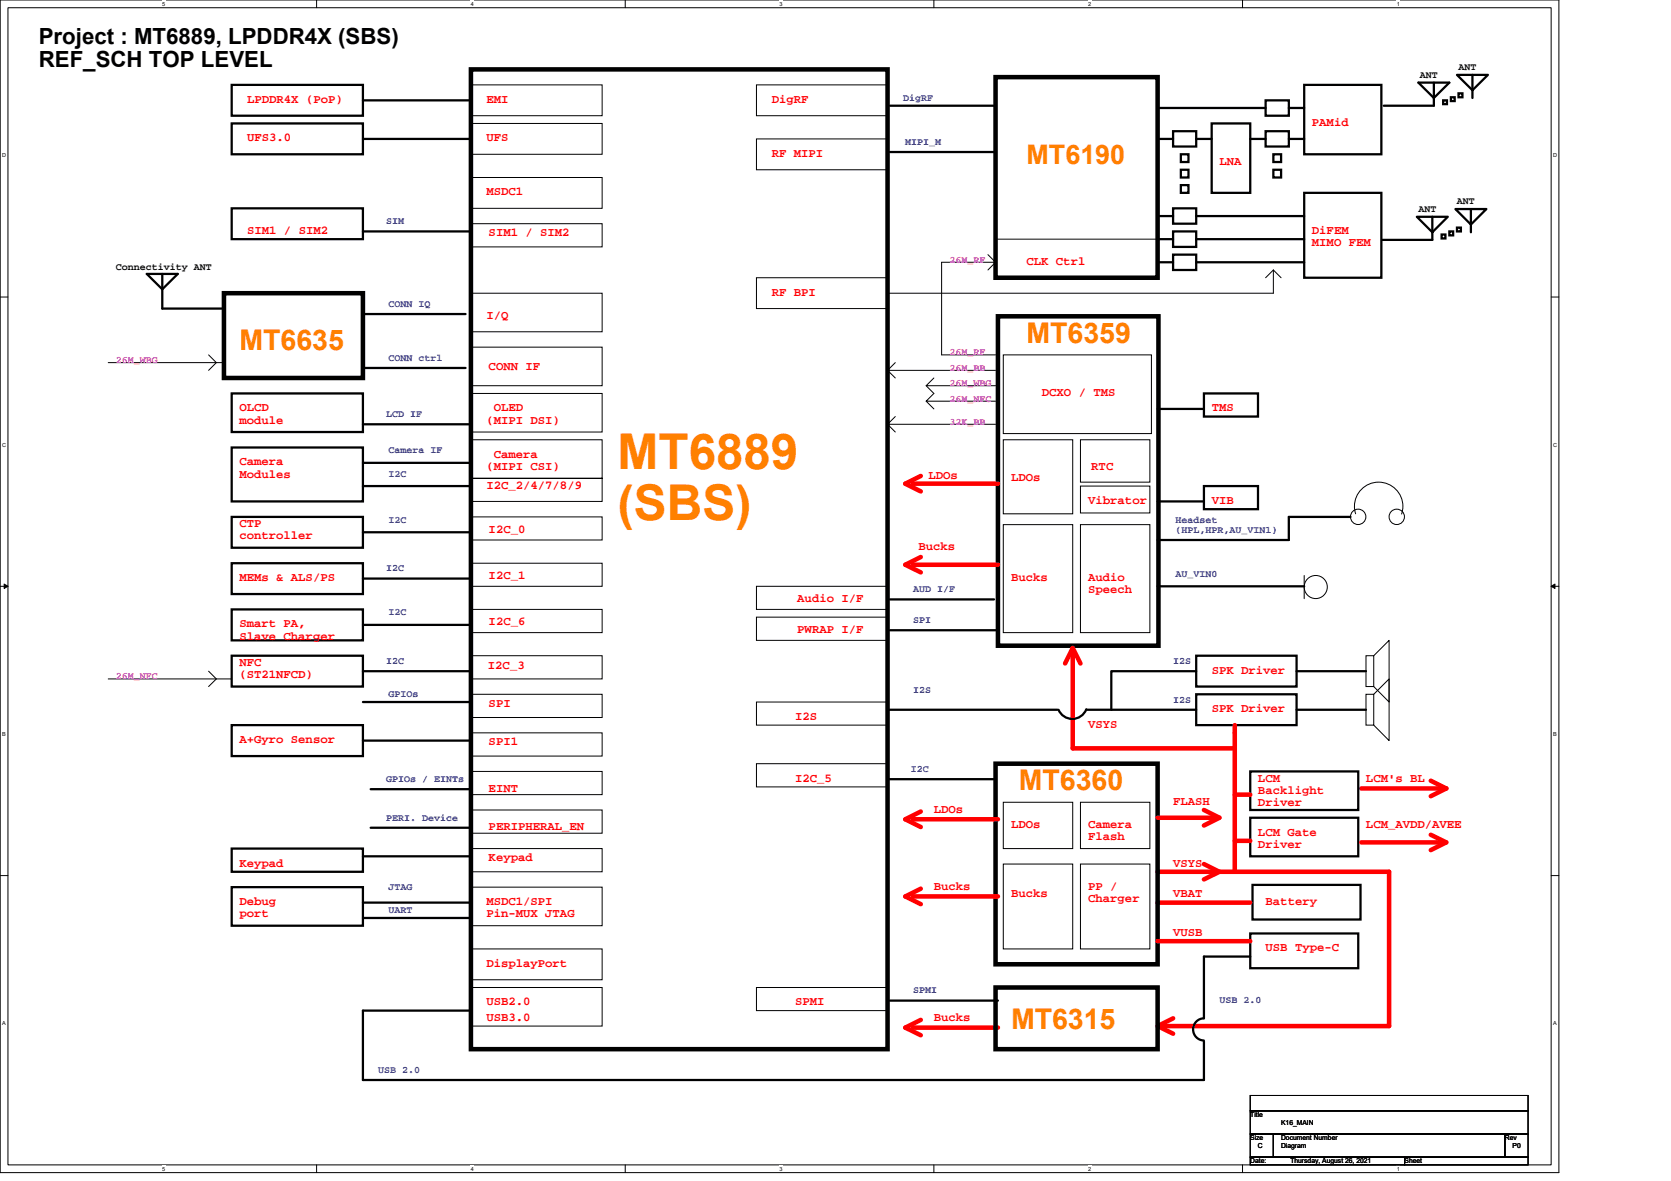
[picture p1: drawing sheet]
<svg xmlns="http://www.w3.org/2000/svg" width="297mm" height="210mm" viewBox="0 0 297 210" stroke-linecap="round" stroke-linejoin="round" font-family="sans-serif">
<path d="M0 0h277.1v208.5h-277.1zM1.4 1.4h274.3v205.7h-274.3z" fill="none" stroke="#000" stroke-width=".18"/>
<g fill="#fff">
<path d="M28.8 .1h.6v1.1h-.6z"/>
<path d="M28.8 207.3h.6v1.1h-.6z"/>
</g>
<path d="M56.3 0v1.4M56.3 207.1v1.4" fill="none" stroke="#000" stroke-width=".18"/>
<g fill="#fff">
<path d="M83.7 .1h.6v1.1h-.6z"/>
<path d="M83.7 207.3h.6v1.1h-.6z"/>
</g>
<path d="M111.1 0v1.4M111.1 207.1v1.4" fill="none" stroke="#000" stroke-width=".18"/>
<g fill="#fff">
<path d="M138.6 .1h.5v1.1h-.5z"/>
<path d="M138.6 207.3h.5v1.1h-.5z"/>
</g>
<path d="M166 0v1.4M166 207.1v1.4" fill="none" stroke="#000" stroke-width=".18"/>
<g fill="#fff">
<path d="M193.4 .1h.6v1.1h-.6z"/>
<path d="M193.4 207.3h.6v1.1h-.6z"/>
</g>
<path d="M220.9 0v1.4M220.9 207.1v1.4" fill="none" stroke="#000" stroke-width=".18"/>
<g fill="#fff">
<path d="M248.3 .1h.6v1.1h-.6z"/>
<path d="M248.3 207.3h.6v1.1h-.6z"/>
<path d="M.4 27.1h.7v1.1h-.7z"/>
<path d="M276.1 27.1h.7v1.1h-.7z"/>
<path d="M.4 78.5h.7v1.1h-.7z"/>
<path d="M276.1 78.5h.7v1.1h-.7z"/>
</g>
<path d="M0 52.8h1.4M275.7 52.8h1.4" fill="none" stroke="#000" stroke-width=".18"/>
<g fill="#fff">
<path d="M.4 130h.7v1.1h-.7z"/>
<path d="M276.1 130h.7v1.1h-.7z"/>
</g>
<path d="M0 104.2h1.4M275.7 104.2h1.4" fill="none" stroke="#000" stroke-width=".18"/>
<path d="M.7 103.8l.7 .4-.7 .4zM275.7 104.2l.7-.4v.8z" fill="#000" stroke="#000" stroke-width=".18"/>
<g fill="#fff">
<path d="M.4 181.4h.7v1.1h-.7z"/>
<path d="M276.1 181.4h.7v1.1h-.7z"/>
</g>
<g fill="none" stroke="#000" stroke-width=".18">
<path d="M83.7 15.1h23.3v5.5h-23.3zM134.5 15.1h23.3v5.5h-23.3zM83.7 21.9h23.3v5.5h-23.3zM83.7 31.6h23.3v5.4h-23.3zM83.7 39.8h23.3v4.1h-23.3zM134.5 24.7h23.3v5.5h-23.3zM83.7 52.1h23.3v6.9h-23.3zM134.5 49.4h23.3v5.5h-23.3zM175.6 45.3l1.4 1.3M177 42.5h28.8v6.9h-28.8zM177 46.6l-1.4 1.4M177 46.6h-9.6v16.5h9.6"/>
<path d="M226.4 48v4.1h-68.6M226.4 48l1.3 1.4M226.4 48l-1.4 1.4M19.2 64.5h20.6M37.1 63.1l1.4 1.4-1.4 1.3M83.7 61.7h23.3v6.9h-23.3zM83.7 70h23.3v6.8h-23.3zM83.7 78.2h23.3v6.8h-23.3zM157.8 65.8h19.2M157.8 75.4l1.3 1.4M157.8 65.8l1.3 1.4M157.8 75.4h19.2"/>
<path d="M159.1 74.1l-1.3 1.3M159.1 64.5l-1.3 1.3M164.6 68.6l1.4 1.4-1.4 1.3h12.4M164.6 71.3l1.4 1.4M166 67.2l-1.4 1.4h12.4M178.3 63.1h26.4v14h-26.4zM178.3 78.2h12.4v13.2h-12.4zM192.1 78.2h12.3v7.5h-12.3zM83.7 85h23.3v4.2h-23.3zM83.7 91.9h23.3v4.1h-23.3zM178.3 93.3h12.4v19.2h-12.4zM192.1 86.4h12.3v4.8h-12.3z"/>
<path d="M192.1 93.3h12.3v19.2h-12.3zM241 91.4a4.3 4.3 0 0 1 4.1-5.7 4.3 4.3 0 0 1 4 5.7M37.1 119.3l1.4 1.4-1.4 1.4M83.7 116.6h23.3v4.1h-23.3zM83.7 108.4h23.3v4.1h-23.3zM83.7 100.1h23.3v4.1h-23.3zM134.5 104.2h23.3v4.2h-23.3zM134.5 109.7h23.3v4.2h-23.3zM231.8 102.3v4.1M242.8 116.6h1.4v5.5h-1.4zM244.2 116.6l2.7-2.7v10.9l-2.7-2.7M19.2 120.7h22"/>
<path d="M83.7 123.4h23.3v4.2h-23.3zM83.7 137.2h23.3v4.1h-23.3zM83.7 130.3h23.3v4.1h-23.3zM134.5 135.8h23.3v4.1h-23.3zM134.5 124.8h23.3v4.1h-23.3zM242.8 123.4h1.4v5.5h-1.4zM244.2 123.4l2.7-2.7v11l-2.7-2.8M0 155.7h1.4M83.7 150.9h23.3v4.1h-23.3zM83.7 157.7h23.3v6.9h-23.3zM83.7 144h23.3v4.1h-23.3zM178.3 142.6h12.4v8.3h-12.4z"/>
<path d="M178.3 153.6h12.4v15.1h-12.4zM192.1 153.6h12.3v15.1h-12.3zM192.1 142.6h12.3v8.3h-12.3zM275.7 155.7h1.4M83.7 168.7h23.3v5.5h-23.3zM83.7 175.6h23.3v6.8h-23.3zM134.5 175.6h23.3v4.1h-23.3zM222.2 194.8h49.4v2.7h-49.4zM222.2 197.5h49.4v4.1h-49.4zM222.2 201.6h4.2v4.1h-4.2zM222.2 205.7h27.5v1.4h-27.5zM226.4 201.6h41.1v4.1h-41.1z"/>
<path d="M249.7 205.7h21.9v1.4h-21.9zM267.5 201.6h4.1v4.1h-4.1z"/>
<circle cx="241.4" cy="91.9" r="1.37"/>
<circle cx="248.3" cy="91.9" r="1.37"/>
<circle cx="233.9" cy="104.4" r="2.05"/>
</g>
<g fill="none" stroke="#000" stroke-width=".4">
<path d="M41.2 15.1h23.3v5.5h-23.3zM64.5 17.8h19.2M158.2 18.8h18.5M205.8 19.2h19.2M225 17.8h4.1v2.8h-4.1zM229.1 19.2h2.7M231.8 15.1h13.8v12.3h-13.8zM252.1 14.7h5.5l-2.7 2.7zM254.9 14.7v4.1h-8.9M256.5 17.8h.7v.7h-.7zM257.9 17.3h.7v.7h-.7zM259 13.3h5.5l-2.8 2.7z"/>
<path d="M259.3 16.6h.7v.7h-.7zM261.7 13.3v4.1M41.2 21.9h23.3v5.5h-23.3zM41.2 37h23.3v5.5h-23.3zM64.5 24.7h19.2M158.2 27h18.5M205.8 24.7h2.7M205.8 38.4h2.7M208.5 23.3h4.1v2.8h-4.1zM208.5 37h4.1v2.8h-4.1zM209.9 27.4h1.4v1.4h-1.4zM209.9 30.2h1.4v1.4h-1.4z"/>
<path d="M209.9 32.9h1.4v1.4h-1.4zM212.6 24.7h2.8M212.6 38.4h19.2M215.4 21.9h6.8v12.4h-6.8zM222.2 24.7h2.8M225 23.3h4.1v2.8h-4.1zM226.4 27.4h1.3v1.4h-1.3zM226.4 30.2h1.3v1.4h-1.3zM229.1 24.7h2.7M231.8 34.3h13.8v15.1h-13.8zM251.9 38.5h5.5l-2.8 2.8zM254.6 38.5v4.2h-8.9"/>
<path d="M258.7 37.2h5.5l-2.7 2.7zM261.5 37.2v4.1M26.1 48.7h5.5l-2.8 2.7zM28.8 48.7v6.2h11M64.5 41.1h19.2M64.9 55.8h17.9M205.8 42.5h2.7M205.8 46.6h2.7M208.5 41.1h4.1v2.8h-4.1zM208.5 45.3h4.1v2.7h-4.1zM212.6 46.6h19.2M212.6 42.5h19.2"/>
<path d="M256.3 41.7h.6v.7h-.6zM257.6 41.1h.7v.7h-.7zM259 40.5h.7v.6h-.7zM41.2 70h23.3v6.8h-23.3zM41.2 79.6h23.3v9.6h-23.3zM64.5 75.4h19.2M64.9 65.4h17.9M205.8 72.7h8.2M214 70h9.6v4.1h-9.6zM41.2 91.9h23.3v5.5h-23.3zM64.5 82.3h19.2M64.5 86.4h19.2"/>
<path d="M64.5 94.6h19.2M205.8 89.2h8.2M214 86.4h9.6v4.1h-9.6zM240.1 91.9h-11v4.1h-23.3M41.2 116.6h23.3v5.5h-23.3zM41.2 100.1h23.3v5.5h-23.3zM41.2 108.4h23.3v5.5h-23.3zM64.5 102.9h19.2M64.5 119.3h19.2M64.5 111.1h19.2M158.2 112.1h19.2M158.2 106.6h18.5"/>
<path d="M205.8 104.2h26M212.6 116.6h17.9v5.5h-17.9zM212.6 119.3h-15.1v6.9M230.5 119.3h12.3M41.2 128.9h23.3v5.5h-23.3zM64.5 124.8h19.2M64.5 131.7h19.2M157.8 126.2h30.2M158 138.5h19M193.1 126.1a2.65 2.65 0 0 1-2.4 1.7 2.65 2.65 0 0 1-2.5-1.6M193.2 126.2h19.4M212.6 123.4h17.9v5.5h-17.9z"/>
<path d="M222.2 137.2h19.2v6.8h-19.2zM230.5 126.2h12.3M41.2 150.9h23.3v4.1h-23.3zM41.2 157.7h23.3v6.9h-23.3zM64.5 152.3h19.2M65.9 140.3h17.8M65.9 147.2h17.8M222.2 145.4h19.2v6.9h-19.2zM222.6 157.3h19.2v6.2h-19.2zM64.5 160.5h19.2M64.5 163.2h19.2M83.7 179.7h-19.2v12.3h149.5v-6.8"/>
<path d="M158.2 177.9h19.2M222.2 170.1h-8.2v11M222.2 166h19.2v6.1h-19.2zM214 181.1a1.97 1.97 0 0 0-1.9 1.9 1.97 1.97 0 0 0 1.9 2"/>
</g>
<path d="M83.7 12.3h74.1v174.2h-74.1zM177 13.7h28.8v35.7h-28.8zM39.8 52.1h24.7v15.1h-24.7zM177.4 56.2h28.5v58.6h-28.5zM177 135.8h28.8v35.6h-28.8zM177 175.6h28.8v10.9h-28.8z" fill="none" stroke="#000" stroke-width=".8"/>
<g fill="none" stroke="#f00" stroke-width=".8">
<path d="M162.3 86h15.1M163.7 84.6l-2.8 1.4 2.8 1.4M163.7 99l-2.8 1.4 2.8 1.4M162.3 100.4h15.1M189.3 118l1.4-2.8 1.4 2.8M190.7 115.2v17.9h28.8M219.5 128.9v26.1M254.3 138.8l2.8 1.4M162.3 145.7h15.1M162.3 159.4h15.1M163.7 144.3l-2.8 1.4 2.8 1.3M163.7 158l-2.8 1.4 2.8 1.4"/>
<path d="M205.8 145.4h11M205.8 155h41.1v27.4h-41.1M214 144l2.8 1.4-2.8 1.4M214 153.6l2.8 1.4-2.8 1.4M219.5 141.3h2.7M219.5 149.5h2.7M242 140.2h15.1M242 149.8h15.1M254.3 148.4l2.8 1.4-2.8 1.4M257.1 140.2l-2.8 1.4M205.8 160.5h16.4M205.8 167.3h16.4"/>
<path d="M162.3 182.7h15.1M163.7 181.3l-2.8 1.4 2.8 1.4M208.5 181.1l-2.7 1.3 2.7 1.4"/>
</g>
<g font-size="8.8" fill="#ff8000">
<text x="109.8" y="83.4">MT6889</text>
<text x="109.8" y="92.4">(SBS)</text>
</g>
<g font-size="5.1" fill="#ff8000">
<text x="42.6" y="62.3">MT6635</text>
<text x="182.5" y="60.9">MT6359</text>
<text x="181.1" y="140.5">MT6360</text>
<text x="179.7" y="183">MT6315</text>
</g>
<text font-size="4.8" fill="#ff8000" x="182.5" y="29.1">MT6190</text>
<g font-size="4">
<text x="6.9" y="7.8">Project : MT6889, LPDDR4X (SBS)</text>
<text x="6.9" y="11.9">REF_SCH TOP LEVEL</text>
</g>
<g font-size="2.2" fill="#f00">
<text x="43.9" y="18.3">LPDDR4X (PoP)</text>
<text x="86.5" y="18.3">EMI</text>
<text x="137.2" y="18.3">DigRF</text>
<text x="233.2" y="22.4">PAMid</text>
<text x="43.9" y="25.1">UFS3.0</text>
<text x="86.5" y="25.1">UFS</text>
<text x="137.2" y="27.9">RF MIPI</text>
<text x="216.8" y="29.3">LNA</text>
<text x="86.5" y="34.7">MSDC1</text>
<text x="43.9" y="41.6">SIM1 / SIM2</text>
<text x="233.2" y="41.6">DiFEM</text>
<text x="86.9" y="42">SIM1 / SIM2</text>
<text x="182.5" y="47.1">CLK Ctrl</text>
<text x="233.2" y="43.8">MIMO FEM</text>
<text x="137.2" y="52.6">RF BPI</text>
<text x="86.5" y="56.7">I/Q</text>
<text x="86.9" y="65.9">CONN IF</text>
<text x="185.2" y="70.4">DCXO / TMS</text>
<text x="42.6" y="73.2">OLCD</text>
<text x="42.6" y="75.3">module</text>
<text x="86.5" y="75.3">(MIPI DSI)</text>
<text x="87.8" y="73.2">OLED</text>
<text x="215.4" y="73.2">TMS</text>
<text x="42.6" y="82.7">Camera</text>
<text x="86.5" y="83.6">(MIPI CSI)</text>
<text x="87.8" y="81.4">Camera</text>
<text x="194" y="83.6">RTC</text>
<text x="42.6" y="84.9">Modules</text>
<text x="86.5" y="86.9">I2C_2/4/7/8/9</text>
<text x="165.1" y="85.1">LDOs</text>
<text x="179.7" y="85.5">LDOs</text>
<text x="193.4" y="89.6">Vibrator</text>
<text x="215.4" y="89.6">VIB</text>
<text x="42.6" y="93.7">CTP</text>
<text x="42.6" y="95.9">controller</text>
<text x="86.9" y="94.7">I2C_0</text>
<text x="163.3" y="97.8">Bucks</text>
<text x="42.6" y="103.3">MEMs &amp; ALS/PS</text>
<text x="86.9" y="102.9">I2C_1</text>
<text x="141.7" y="107">Audio I/F</text>
<text x="179.7" y="103.3">Bucks</text>
<text x="193.4" y="103.3">Audio</text>
<text x="193.4" y="105.5">Speech</text>
<text x="42.6" y="111.5">Smart PA,</text>
<text x="42.6" y="113.7">Slave Charger</text>
<text x="86.9" y="111.1">I2C_6</text>
<text x="141.7" y="112.5">PWRAP I/F</text>
<text x="42.6" y="118.4">NFC</text>
<text x="86.7" y="119">I2C_3</text>
<text x="215.4" y="119.8">SPK Driver</text>
<text x="42.6" y="120.6">(ST21NFCD)</text>
<text x="86.9" y="125.7">SPI</text>
<text x="141.3" y="128">I2S</text>
<text x="193.4" y="129.4">VSYS</text>
<text x="215.4" y="126.6">SPK Driver</text>
<text x="42.6" y="132.1">A+Gyro Sensor</text>
<text x="86.9" y="132.5">SPI1</text>
<text x="86.9" y="140.8">EINT</text>
<text x="141.3" y="139">I2C_5</text>
<text x="208.5" y="143.1">FLASH</text>
<text x="223.6" y="139">LCM</text>
<text x="223.6" y="141.2">Backlight</text>
<text x="223.6" y="143.3">Driver</text>
<text x="242.8" y="139">LCM's BL</text>
<text x="86.9" y="147.6">PERIPHERAL_EN</text>
<text x="166" y="144.5">LDOs</text>
<text x="179.7" y="147.2">LDOs</text>
<text x="193.4" y="147.2">Camera</text>
<text x="193.4" y="149.4">Flash</text>
<text x="223.6" y="148.6">LCM Gate</text>
<text x="242.8" y="147.2">LCM_AVDD/AVEE</text>
<text x="42.6" y="154.1">Keypad</text>
<text x="86.9" y="153.1">Keypad</text>
<text x="208.5" y="154.1">VSYS</text>
<text x="223.6" y="150.8">Driver</text>
<text x="42.6" y="160.9">Debug</text>
<text x="86.5" y="160.9">MSDC1/SPI</text>
<text x="166" y="158.2">Bucks</text>
<text x="179.7" y="159.6">Bucks</text>
<text x="193.4" y="158.2">PP /</text>
<text x="193.4" y="160.4">Charger</text>
<text x="208.5" y="159.6">VBAT</text>
<text x="225" y="160.9">Battery</text>
<text x="42.6" y="163.1">port</text>
<text x="86.5" y="163.1">Pin-MUX JTAG</text>
<text x="208.5" y="166.4">VUSB</text>
<text x="86.5" y="171.9">DisplayPort</text>
<text x="225" y="169.2">USB Type-C</text>
<text x="86.5" y="178.8">USB2.0</text>
<text x="141.3" y="178.8">SPMI</text>
<text x="86.5" y="181.5">USB3.0</text>
<text x="166" y="181.5">Bucks</text>
</g>
<g font-size="1.8" fill="#00f">
<text x="160.5" y="17.9">DigRF</text>
<text x="160.9" y="25.7">MIPI_M</text>
<text x="68.6" y="39.9">SIM</text>
<text x="69" y="54.5">CONN IQ</text>
<text x="69" y="64.2">CONN ctrl</text>
<text x="68.6" y="74.2">LCD IF</text>
<text x="69" y="80.6">Camera IF</text>
<text x="69" y="84.7">I2C</text>
<text x="69" y="92.9">I2C</text>
<text x="208.9" y="92.9">Headset</text>
<text x="208.9" y="94.7">(HPL,HPR,AU_VIN1)</text>
<text x="68.6" y="101.6">I2C</text>
<text x="162.3" y="105.3">AUD I/F</text>
<text x="208.9" y="102.6">AU_VIN0</text>
<text x="69" y="109.4">I2C</text>
<text x="162.3" y="110.8">SPI</text>
<text x="68.6" y="118">I2C</text>
<text x="208.5" y="118">I2S</text>
<text x="69" y="124">GPIOs</text>
<text x="162.3" y="123.1">I2S</text>
<text x="208.5" y="124.9">I2S</text>
<text x="161.9" y="137.2">I2C</text>
<text x="68.6" y="139">GPIOs / EINTs</text>
<text x="68.6" y="145.9">PERI. Device</text>
<text x="69" y="158.2">JTAG</text>
<text x="69" y="162.3">UART</text>
<text x="162.3" y="176.6">SPMI</text>
<text x="216.8" y="178.4">USB 2.0</text>
<text x="67.2" y="190.8">USB 2.0</text>
</g>
<g font-size="1.8">
<text x="252.4" y="13.8">ANT</text>
<text x="259.3" y="12.4">ANT</text>
<text x="252.1" y="37.7">ANT</text>
<text x="259" y="36.3">ANT</text>
<text x="20.6" y="48.1">Connectivity ANT</text>
</g>
<g font-size="1.8" fill="#f0f">
<text x="168.8" y="46.7">26M_RF</text>
<text x="20.6" y="64.6">26M_WBG</text>
<text x="168.8" y="65.9">26M_BB</text>
<text x="168.8" y="63.2">26M_RF</text>
<text x="168.8" y="68.7">26M_WBG</text>
<text x="168.8" y="71.4">26M_NFC</text>
<text x="168.8" y="75.5">32K_BB</text>
<text x="20.6" y="120.8">26M_NFC</text>
</g>
<g font-size="1.2">
<text x="222.2" y="198.6">Title</text>
<text x="222.2" y="202.8">Size</text>
<text x="227.7" y="202.8">Document Number</text>
<text x="227.7" y="200">K16_MAIN</text>
<text x="267.5" y="202.8">Rev</text>
<text x="222.2" y="206.9">Date:</text>
<text x="223.6" y="204.1">C</text>
<text x="227.7" y="204.1">Diagram</text>
<text x="229.4" y="206.9">Thursday, August 26, 2021</text>
<text x="249.7" y="206.9">Sheet</text>
<text x="268.9" y="204.1">P0</text>
</g>
<g font-size="1">
<text x="28.8" y="1">5</text>
<text x="83.7" y="1">4</text>
<text x="138.6" y="1">3</text>
<text x="193.4" y="1">2</text>
<text x="248.3" y="1">1</text>
<text x=".4" y="28">D</text>
<text x="276.1" y="28">D</text>
<text x=".4" y="79.4">C</text>
<text x="276.1" y="79.4">C</text>
<text x=".4" y="130.9">B</text>
<text x="276.1" y="130.9">B</text>
<text x=".4" y="182.3">A</text>
<text x="276.1" y="182.3">A</text>
<text x="28.8" y="208.2">5</text>
<text x="83.7" y="208.2">4</text>
<text x="138.6" y="208.2">3</text>
<text x="193.4" y="208.2">2</text>
<text x="248.3" y="208.2">1</text>
</g>
</svg>
